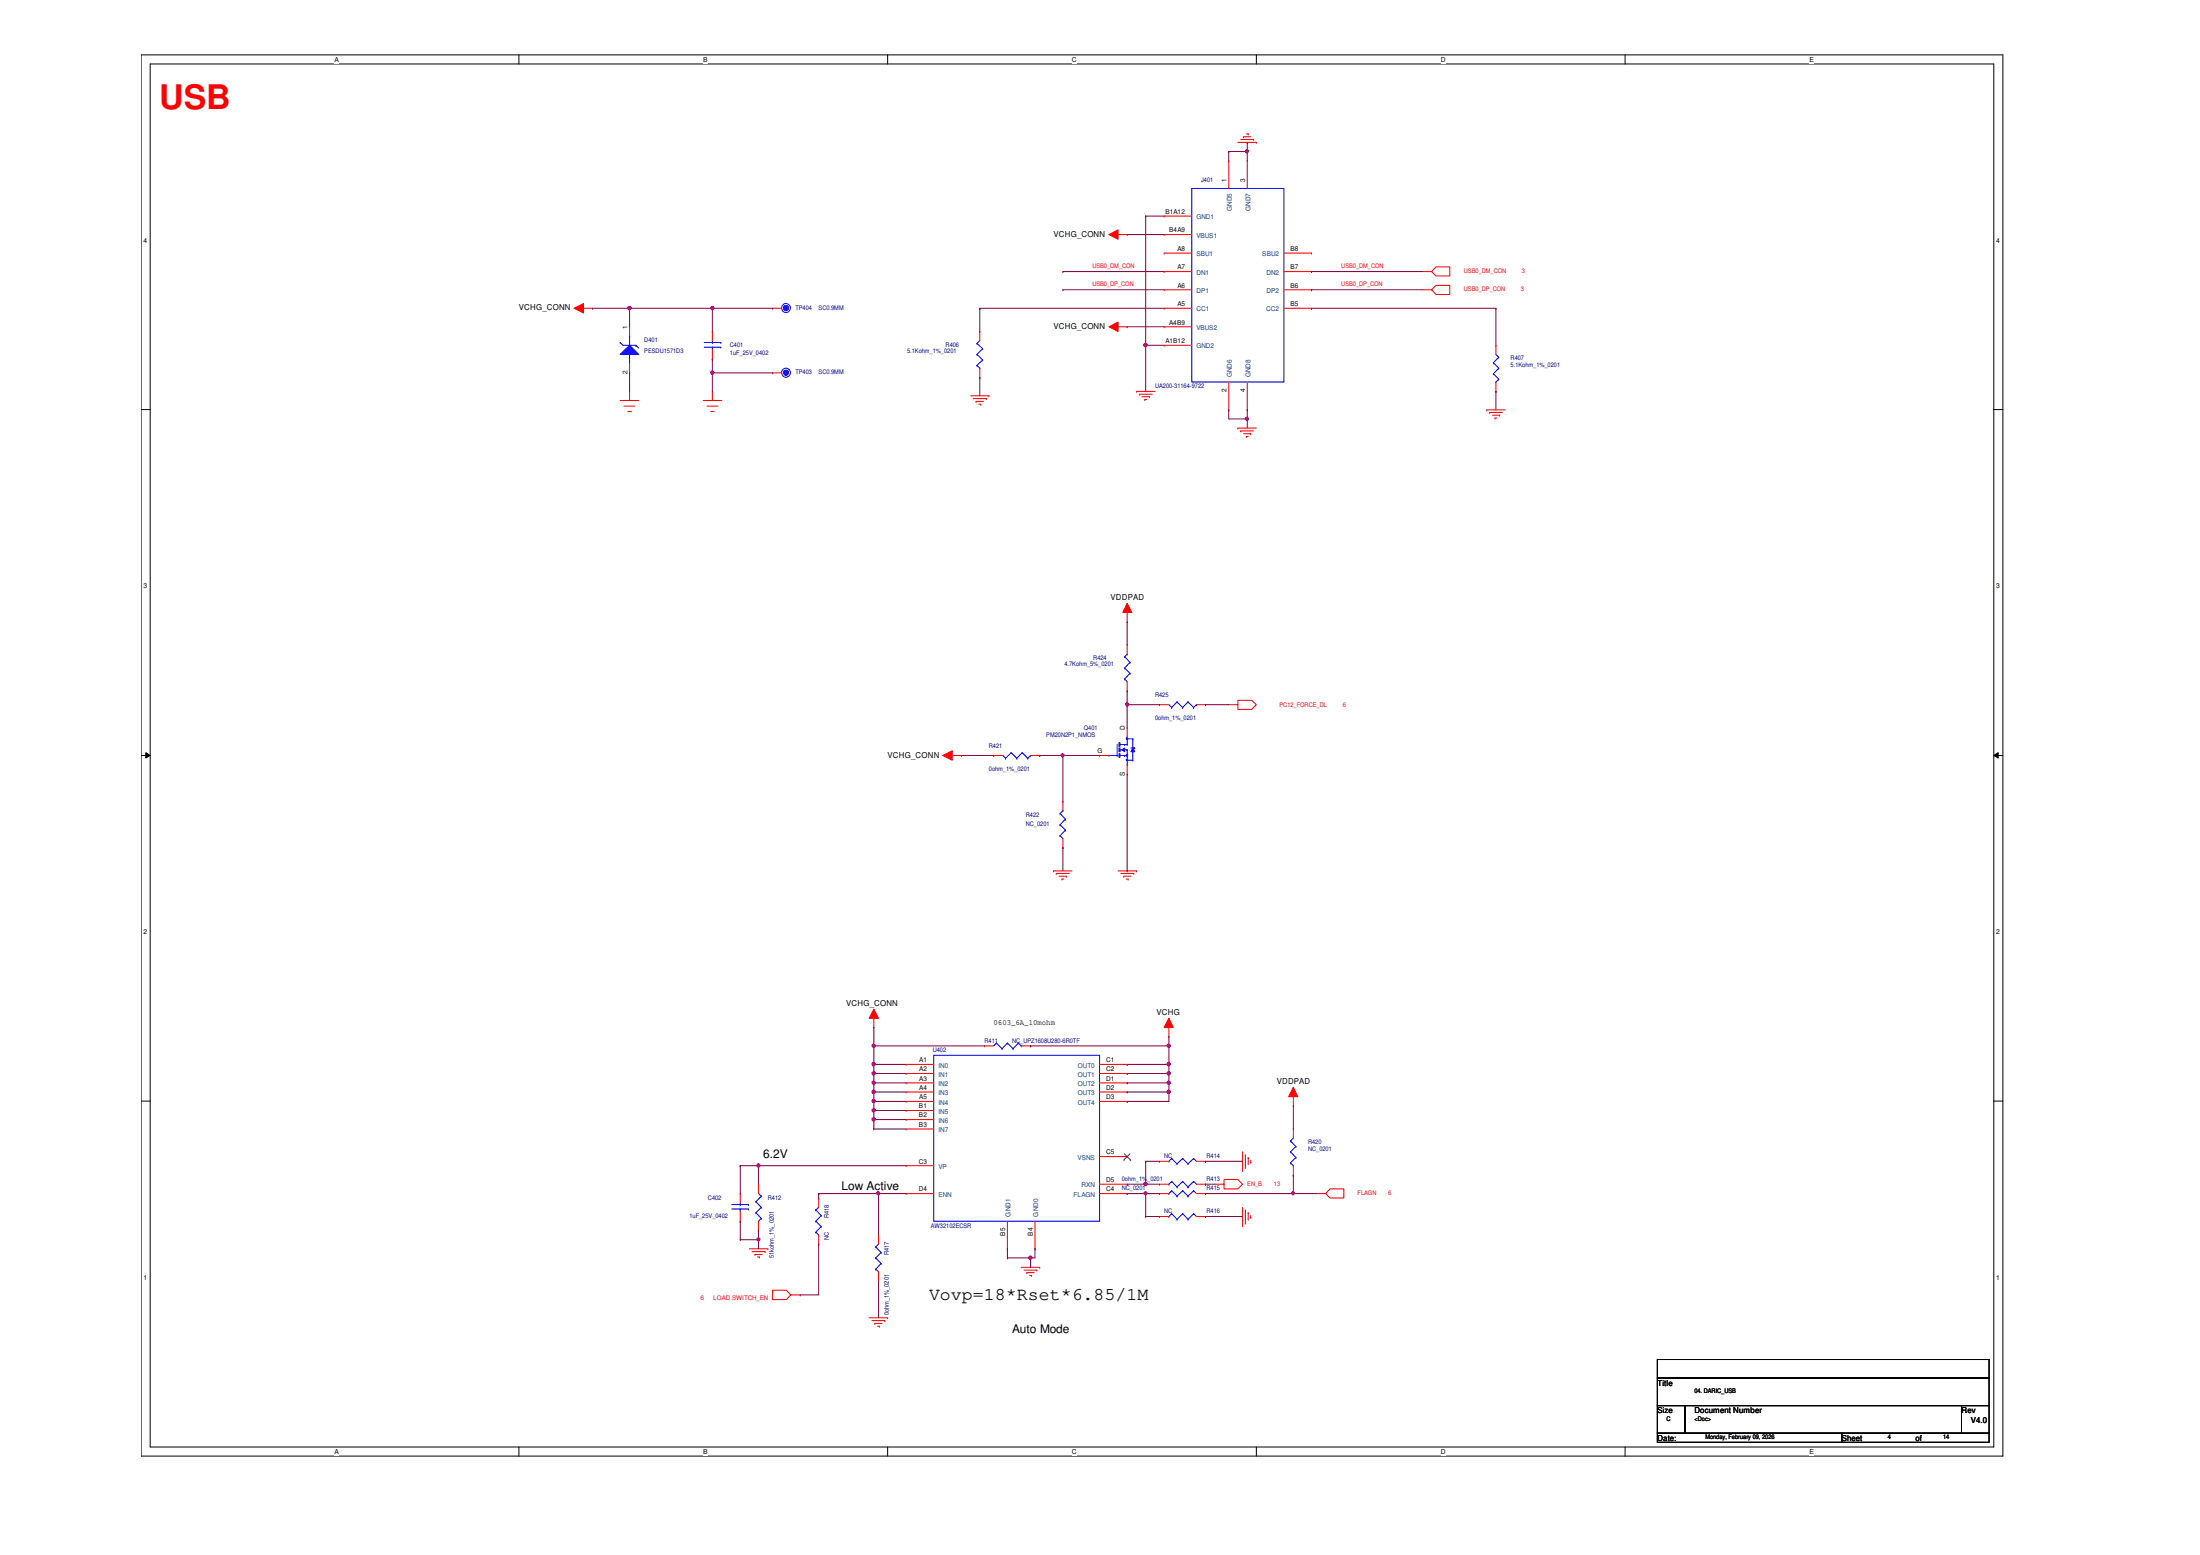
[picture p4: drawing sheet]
<svg xmlns="http://www.w3.org/2000/svg" width="297mm" height="210mm" viewBox="0 0 297 210" stroke-linecap="round" stroke-linejoin="round" font-family="sans-serif">
<path d="M19.1 7.4h251.3v189.2h-251.3zM20.3 8.6h248.9v186.7h-248.9z" fill="none" stroke="#000" stroke-width=".14"/>
<g fill="#fff">
<path d="M45.2 7.5h.5v1.1h-.5z"/>
<path d="M45.2 195.5h.5v1h-.5z"/>
</g>
<path d="M70.1 7.4v1.2M70.1 195.3v1.3" fill="none" stroke="#000" stroke-width=".14"/>
<g fill="#fff">
<path d="M95 7.5h.5v1.1h-.5z"/>
<path d="M95 195.5h.5v1h-.5z"/>
</g>
<path d="M119.8 7.4v1.2M119.8 195.3v1.3" fill="none" stroke="#000" stroke-width=".14"/>
<g fill="#fff">
<path d="M144.7 7.5h.7v1.1h-.7z"/>
<path d="M144.7 195.5h.7v1h-.7z"/>
</g>
<path d="M169.6 7.4v1.2M169.6 195.3v1.3" fill="none" stroke="#000" stroke-width=".14"/>
<g fill="#fff">
<path d="M194.5 7.5h.7v1.1h-.7z"/>
<path d="M194.5 195.5h.7v1h-.7z"/>
</g>
<path d="M219.4 7.4v1.2M219.4 195.3v1.3" fill="none" stroke="#000" stroke-width=".14"/>
<g fill="#fff">
<path d="M244.3 7.5h.6v1.1h-.6z"/>
<path d="M244.3 195.5h.6v1h-.6z"/>
<path d="M19.4 32h.5v1h-.5z"/>
<path d="M269.5 32h.5v1h-.5z"/>
<path d="M19.4 78.6h.5v1h-.5z"/>
<path d="M269.5 78.6h.5v1h-.5z"/>
</g>
<path d="M19.1 55.3h1.2M269.2 55.3h1.2" fill="none" stroke="#000" stroke-width=".14"/>
<g fill="#fff">
<path d="M19.4 125.3h.5v1h-.5z"/>
<path d="M269.5 125.3h.5v1h-.5z"/>
</g>
<path d="M19.1 102h1.2M19.7 101.6l.6 .4-.6 .3zM269.2 102l.6-.4v.7zM269.2 102h1.2" fill="none" stroke="#000" stroke-width=".14"/>
<path d="M19.7 101.6l.6 .4-.6 .3zM269.2 102l.6-.4v.7z" fill="#000"/>
<g fill="#fff">
<path d="M19.4 172h.5v1h-.5z"/>
<path d="M269.5 172h.5v1h-.5z"/>
</g>
<path d="M19.1 148.6h1.2M269.2 148.6h1.2" fill="none" stroke="#000" stroke-width=".14"/>
<path d="M77.5 41.6l1.3-.6v1.2z" fill="#f00"/>
<g fill="none" stroke="#f00" stroke-width=".14">
<path d="M167.1 19.2h2.5M167.5 18.8h1.7M167.9 18.5h.1M167.9 18.5h1M168.3 18.1h.2M168.5 18.1h.1M169.2 18.8h.1M169.6 19.2h.1M77.5 41.6l1.3-.6v1.2zM77.5 41.6h2.5M83.7 54.1h2.5M84.2 54.8h1.5"/>
<path d="M84.8 55.5h.5M85 52.8v1.3M95 54.1h2.5M95.5 54.8h1.4M96 55.5h.4M96.2 52.8v1.3M153.5 52.8h.1M153.5 52.8h2.5M153.8 53.2h.1M153.8 53.2h1.8M154.2 53.6h1M154.6 53.9h.1"/>
<path d="M154.6 53.9h.2M155.2 53.6h.1M167.1 57.8h.1M167.1 57.8h2.5M167.5 58.2h.1M167.5 58.2h1.7M167.9 58.5h1M168.3 58.9h.1M168.3 58.9h.2M168.9 58.5h.1"/>
</g>
<path d="M149.7 44.1l1.3-.6v1.2z" fill="#f00"/>
<path d="M149.7 44.1l1.3-.6v1.2zM149.7 44.1h2.5" fill="none" stroke="#f00" stroke-width=".14"/>
<path d="M149.7 31.7l1.3-.7v1.3z" fill="#f00"/>
<g fill="none" stroke="#f00" stroke-width=".14">
<path d="M149.7 31.7l1.3-.7v1.3zM149.7 31.7h2.5M131.1 53.4h2.4M131.4 53.8h1.8M131.8 54.2h.1M131.8 54.2h1M132.2 54.6h.2M132.4 54.6h.1M133.2 53.8h.1M133.5 53.4h.1M200.7 55.3h.1M200.7 55.3h2.5"/>
<path d="M201.1 55.7h.1M201.1 55.7h1.8M201.5 56h1M201.8 56.4h.1M201.8 56.4h.3M202.5 56h.1"/>
</g>
<path d="M157.8 137.5l.6 1.2h-1.2z" fill="#f00"/>
<g fill="none" stroke="#f00" stroke-width=".14">
<path d="M157.8 137.5l.6 1.2h-1.2zM157.8 137.5v2.5M167.8 158h.1M167.8 155.5v2.5M168.1 157.6h.1M168.1 155.9v1.7M168.5 156.3h.1M168.5 156.3v.9M168.9 156.9h.1M168.9 156.6v.3M101.2 168.6h2.5M101.6 169h1.7"/>
<path d="M101.9 169.3h.1M101.9 169.3h1M102.3 169.7h.2M102.5 169.7h.1M103.3 169h.1M103.7 168.6h.1M117.3 177.9h2.5M117.7 178.3h1.8M118.1 178.6h.1M118.1 178.6h1M118.5 179h.2M118.7 179h.1"/>
<path d="M119.5 178.3h.1M119.8 177.9h.1M137.9 171.1h2.5M138.3 171.4h1.7M138.6 171.8h.1M138.6 171.8h1M139 172.2h.3M139.3 172.2h.1M140 171.4h.1M140.4 171.1h.1M167.8 165.4h.1M167.8 163v2.4"/>
<path d="M168.1 165.1h.1M168.1 163.3v1.8M168.5 163.7h.1M168.5 163.7v1M168.9 164.3h.1M168.9 164.1v.2"/>
</g>
<path d="M118 136.2l.6 1.3h-1.3z" fill="#f00"/>
<path d="M118 136.2l.6 1.3h-1.3zM118 136.2v2.5" fill="none" stroke="#f00" stroke-width=".14"/>
<path d="M174.6 146.8l.6 1.2h-1.2z" fill="#f00"/>
<path d="M174.6 146.8l.6 1.2h-1.2zM174.6 146.8v2.5" fill="none" stroke="#f00" stroke-width=".14"/>
<path d="M127.3 102l1.3-.7v1.3z" fill="#f00"/>
<g fill="none" stroke="#f00" stroke-width=".14">
<path d="M127.3 102l1.3-.7v1.3zM127.3 102h2.5M142.2 117.6h.1M142.2 117.6h2.5M142.6 117.9h.1M142.6 117.9h1.8M143 118.3h1M143.4 118.7h.1M143.4 118.7h.2M144 118.3h.1M151 117.6h2.5M151.3 117.9h1.8"/>
<path d="M151.7 118.3h.1M151.7 118.3h1M152.1 118.7h.2M152.3 118.7h.1M153.1 117.9h.1M153.5 117.6h.1"/>
</g>
<path d="M152.2 81.4l.6 1.3h-1.2z" fill="#f00"/>
<path d="M192 36.7h1.3l.6 .6h1.8v-1.3h-1.8l-.6 .7M192 39.1h1.3l.6 .7h1.8v-1.3h-1.8l-.6 .6M152.2 81.4l.6 1.3h-1.2zM152.2 81.4v2.5M165.9 95.1h1.2v-.6h1.9l.6 .6-.6 .7h-1.9v-.7M164 159.9h1.3v-.7h1.8l.7 .7-.7 .6h-1.8v-.6M99.9 161.1h.1M99.9 164.8h.1M99.9 161.1v1.2M99.9 163.6v1.2M106.8 174.8l-.6-.6h-1.9v1.2h1.9l.6-.6h1.2M177.7 161.1h1.3l.6 .6h1.8v-1.2h-1.8l-.6 .6" fill="none" stroke="#f00" stroke-width=".14"/>
<path d="M223.8 183.5h44.8v2.5h-44.8zM223.8 186h44.8v3.7h-44.8zM223.8 189.7h3.7v3.8h-3.7zM223.8 193.5h24.9v1.2h-24.9zM227.5 189.7h37.3v3.8h-37.3zM248.7 193.5h19.9v1.2h-19.9zM264.8 189.7h3.8v3.8h-3.8z" fill="none" stroke="#000" stroke-width=".14"/>
<path d="M98.8 163.2h2.2M98.8 162.6h2.2M99.9 162.6h.1M99.9 163.2h.1M99.9 162.3v.3M99.9 163.2v.4M101 163.2h.1M101 162.6h.1" fill="none" stroke="#00f" stroke-width=".14"/>
<circle cx="106.1" cy="41.6" r=".35" fill="#00f"/>
<g fill="none" stroke="#00f" stroke-width=".14">
<path d="M160.9 25.4h12.5v26.2h-12.5zM95.1 46.9h2.2M95.1 46.2h2.2M96.2 46.2h.1M96.2 46.9h.1M96.2 46v.2M96.2 46.9v.3M97.3 46.9h.1M97.3 46.2h.1M131.9 46.4h.1M131.9 47.8h.1M131.9 49.3h.1"/>
<path d="M131.9 46.4l.8 .7M131.9 47.8l.8 .8M131.9 49.3l.4 .4M132.3 49.7h.1M132.3 46l-.4 .4M132.7 47.1h.1M132.7 48.6h.1M132.7 47.1l-.8 .7M132.7 48.6l-.8 .7M157.8 95.1l.4 .4M158.2 95.5h.1M158.9 94.7h.1"/>
<path d="M158.9 94.7l-.7 .8M158.9 94.7l.8 .8M159.7 95.5h.1M160.4 94.7h.1M160.4 94.7l-.7 .8M160.4 94.7l.8 .8M161.2 95.5h.1M161.5 95.1h.1M161.5 95.1l-.3 .4M135.4 102l.4 .4M135.8 102.4h.1M136.5 101.6h.1"/>
<path d="M136.5 101.6l-.7 .8M136.5 101.6l.8 .8M137.3 102.4h.1M138 101.6h.1M138 101.6l-.7 .8M138 101.6l.8 .8M138.8 102.4h.1M139.1 102h.1M139.1 102l-.3 .4M126.1 142.5h22.4v22.3h-22.4zM134.5 140.8h.1M134.5 140.8l-.3 .4"/>
<path d="M134.5 140.8l.8 .8M135.3 141.6h.1M136 140.8h.1M136 140.8l-.7 .8M136 140.8l.8 .8M136.8 141.6h.1M137.5 140.8h.1M137.5 140.8l-.7 .8M137.5 140.8l.4 .4M137.9 141.2h.1M157.8 156.8h.1M158.2 156.4h.1"/>
<path d="M158.2 156.4l.7 .7M158.2 156.4l-.4 .4M158.9 157.1h.1M159.7 156.4h.1M159.7 156.4l.7 .7M159.7 156.4l-.8 .7M160.4 157.1h.1M161.2 156.4h.1M161.2 156.4l.3 .4M161.2 156.4l-.8 .7M174.2 154h.1M174.2 155.5h.1"/>
<path d="M174.2 157h.1M174.2 154l.8 .8M174.2 155.5l.8 .8M174.2 157l.4 .4M174.6 157.4h.1M174.6 153.6l-.4 .4M175 154.8h.1M175 156.3h.1M175 154.8l-.8 .7M175 156.3l-.8 .7M102.1 162.2h.1M102.1 163.7h.1"/>
<path d="M102.1 162.2l.7 .8M102.1 163.7l.7 .8M102.4 164.8h.1M102.4 161.1l.4 .4M102.8 161.5h.1M102.8 163h.1M102.8 164.5h.1M102.8 161.5l-.7 .7M102.8 163l-.7 .7M102.8 164.5l-.4 .3M110.2 163.3h.1M110.2 164.8h.1"/>
<path d="M110.2 166.3h.1M110.2 163.3l.7 .8M110.2 164.8l.7 .8M110.2 166.3l.3 .4M110.5 166.7h.1M110.5 163l-.3 .3M110.9 164.1h.1M110.9 165.6h.1M110.9 164.1l-.7 .7M110.9 165.6l-.7 .7M157.8 164.2h.1M158.2 163.8h.1"/>
<path d="M158.2 163.8l.7 .8M158.2 163.8l-.4 .4M158.9 164.6h.1M159.7 163.8h.1M159.7 163.8l.7 .8M159.7 163.8l-.8 .8M160.4 164.6h.1M161.2 163.8h.1M161.2 163.8l.3 .4M161.2 163.8l-.8 .8"/>
<circle cx="106.1" cy="41.6" r=".35"/>
<circle cx="106.1" cy="41.6" r=".6"/>
</g>
<g fill="none" stroke="#f00" stroke-width=".14">
<path d="M157.2 29.2h.1M157.2 31.7h.1M157.2 34.2h.1M157.2 36.7h.1M157.2 39.1h.1M157.2 29.2h3.7M157.2 31.7h3.7M157.2 34.2h3.7M157.2 36.7h3.7M157.2 39.1h3.7M165.9 21.7h.1M165.9 21.7v3.7"/>
<path d="M168.4 21.7h.1M168.4 21.7v3.7M173.4 34.2h3.7M173.4 36.7h3.7M173.4 39.1h3.7M177.1 34.2h.1M177.1 36.7h.1M177.1 39.1h.1M96.2 44.7h.1M96.2 48.5h.1M96.2 44.7v1.3M96.2 47.2v1.3"/>
<path d="M104.3 41.6h.1M104.3 41.6h1.2M132.3 44.7h.1M132.3 51h.1M132.3 44.7v1.3M132.3 49.7v1.3M157.2 41.6h.1M157.2 44.1h.1M157.2 46.6h.1M157.2 41.6h3.7M157.2 44.1h3.7M157.2 46.6h3.7"/>
<path d="M165.9 55.3h.1M165.9 51.6v3.7M168.4 55.3h.1M168.4 51.6v3.7M173.4 41.6h3.7M177.1 41.6h.1M156.5 95.1h.1M156.5 95.1h1.3M161.5 95.1h1.3M162.8 95.1h.1M134.2 102h.1M134.2 102h1.2"/>
<path d="M139.1 102h1.3M140.4 102h.1M102.4 159.9h.1M102.4 159.9v1.2M122.3 143.7h.1M122.3 144.9h.1M122.3 146.2h.1M122.3 147.4h.1M122.3 148.7h.1M122.3 149.9h.1M122.3 151.1h.1M122.3 152.4h.1"/>
<path d="M122.3 157.4h.1M122.3 143.7h3.8M122.3 144.9h3.8M122.3 146.2h3.8M122.3 147.4h3.8M122.3 148.7h3.8M122.3 149.9h3.8M122.3 151.1h3.8M122.3 152.4h3.8M122.3 157.4h3.8M132.9 141.2h.1M132.9 141.2h1.3"/>
<path d="M137.9 141.2h1.2M139.1 141.2h.1M148.5 143.7h3.7M148.5 144.9h3.7M148.5 146.2h3.7M148.5 147.4h3.7M148.5 148.7h3.7M148.5 156.1h3.7M148.5 159.9h3.7M152.2 143.7h.1M152.2 144.9h.1M152.2 156.1h.1"/>
<path d="M152.2 146.2h.1M152.2 147.4h.1M152.2 148.7h.1M152.2 159.9h.1M156.5 156.8h.1M156.5 156.8h1.3M161.5 156.8h1.3M162.8 156.8h.1M174.6 152.4h.1M174.6 158.6h.1M174.6 152.4v1.2M174.6 157.4v1.2"/>
<path d="M102.4 166.1h.1M102.4 164.8v1.3M110.5 161.7h.1M110.5 167.9h.1M110.5 161.7v1.3M110.5 166.7v1.2M122.3 161.1h.1M122.3 161.1h3.8M136 168.6h.1M136 164.8v3.8M139.7 168.6h.1M139.7 164.8v3.8"/>
<path d="M148.5 161.1h3.7M152.2 161.1h.1M156.5 164.2h.1M156.5 164.2h1.3M161.5 164.2h1.3M162.8 164.2h.1"/>
</g>
<path d="M151.8 156.5h.1M151.8 155.7l.8 .8M152.6 155.7l-.8 .8M152.6 156.5h.1" fill="none" stroke="#804000" stroke-width=".14"/>
<path d="M83.7 47.8l1.3-1.2 1.2 1.2z" fill="#00f"/>
<g fill="none" stroke="#00f" stroke-width=".14">
<path d="M83.7 47.8l1.3-1.2 1.2 1.2zM83.7 46.2h.1M83.7 46.2l.4 .4h1.8M85 47.8h.1M85 45.3h.1M85 45.3v1.3M85 47.8v1.3M85.9 46.6h.1M85.9 46.6l.3 .4M201.6 49h.1M201.6 50.5h.1M201.6 49l.8 .7"/>
<path d="M201.6 50.5l.8 .7M202 51.6h.1M202 47.8l.4 .4M202.4 48.2h.1M202.4 49.7h.1M202.4 51.2h.1M202.4 48.2l-.8 .8M202.4 49.7l-.8 .8M202.4 51.2l-.4 .4M157.8 159.9h.1M158.2 159.5h.1M158.2 159.5l.7 .7"/>
<path d="M158.2 159.5l-.4 .4M159.7 159.5h.1M159.7 159.5l.7 .7M159.7 159.5l-.8 .7M161.2 159.5h.1M161.2 159.5l.3 .4M161.2 159.5l-.8 .7M158.9 160.2h.1M160.4 160.2h.1"/>
</g>
<path d="M85 50.3h.1M85 44.1h.1M85 44.1v1.2M85 49.1v1.2M202 46.6h.1M202 52.8h.1M202 46.6v1.2M202 51.6v1.2M156.5 159.9h.1M156.5 159.9h1.3M161.5 159.9h1.3M162.8 159.9h.1" fill="none" stroke="#f00" stroke-width=".14"/>
<path d="M151.1 101.7h.1v.5h-.1z" fill-rule="evenodd" fill="#00f"/>
<path d="M151.1 101.7h.1v.5h-.1z" fill="none" stroke="#00f" stroke-width=".14"/>
<path d="M151.1 101h.1v.5h-.1z" fill-rule="evenodd" fill="#00f"/>
<path d="M151.1 101h.1v.5h-.1z" fill="none" stroke="#00f" stroke-width=".14"/>
<path d="M151.1 100.2h.1v.6h-.1z" fill-rule="evenodd" fill="#00f"/>
<g fill="none" stroke="#00f" stroke-width=".14">
<path d="M152.2 99.5h.1M152.2 99.5v1M149.7 102h.1M149.7 102h1.1M150.8 102h.1M150.8 100.5v1.5M151.1 100.2h.1v.6h-.1zM151.2 101.2h.1M151.2 102h1M151.2 101.2h1M151.2 100.5h1M151.8 102h.1"/>
<path d="M151.8 100.5h.1M152.2 101.2h.1M152.2 100.5h.1M152.2 102h.1M152.2 103.2h.1M152.2 101.2v2"/>
</g>
<path d="M152.1 101.9h.1v.1h-.1z" fill-rule="evenodd" fill="#00f"/>
<path d="M152.1 101.9h.1v.1h-.1z" fill="none" stroke="#00f" stroke-width=".14"/>
<path d="M152.1 102.5h.1v.2h-.1z" fill-rule="evenodd" fill="#00f"/>
<path d="M152.1 102.5h.1v.2h-.1z" fill="none" stroke="#00f" stroke-width=".14"/>
<path d="M152.1 99.6h.1v.2h-.1z" fill-rule="evenodd" fill="#00f"/>
<path d="M152.1 99.6h.1v.2h-.1zM152.2 99.7h.8M153 99.7h.1M152.2 102.6h.8M152.7 101h.5M153 102.6h.1M153.2 101h.1" fill="none" stroke="#00f" stroke-width=".14"/>
<path d="M153 101l.2 .5h-.5z" fill-rule="evenodd" fill="#00f"/>
<path d="M153 99.7v1.3M153 101l.2 .5h-.5zM153 101.5h.1M153 101h.1M153 101.5v1.1" fill="none" stroke="#00f" stroke-width=".14"/>
<path d="M151.5 101.2l.3-.2v.5z" fill-rule="evenodd" fill="#00f"/>
<g fill="none" stroke="#00f" stroke-width=".14">
<path d="M151.8 91.7h.1M151.8 90.2h.1M151.8 88.6h.1M151.8 91.7l.4 .3M151.8 90.2l.8 .7M151.8 88.6l.8 .8M152.2 88.3h.1M152.2 88.3l-.4 .3M152.6 90.9h.1M152.6 89.4h.1M152.6 90.9l-.8 .8M152.6 89.4l-.8 .8"/>
<path d="M151.5 101.2l.3-.2v.5zM157.8 161.1h.1M158.2 160.7h.1M158.2 160.7l.7 .8M158.2 160.7l-.4 .4M158.9 161.5h.1M159.7 160.7h.1M159.7 160.7l.7 .8M159.7 160.7l-.8 .8M160.4 161.5h.1M161.2 160.7h.1M161.2 160.7l.3 .4"/>
<path d="M161.2 160.7l-.8 .8"/>
</g>
<g fill="none" stroke="#f00" stroke-width=".14">
<path d="M152.2 98.3h.1M152.2 93.3h.1M152.2 87h.1M152.2 87v1.3M152.2 92v1.3M152.2 98.3v1.2M148.5 102h.1M148.5 102h1.2M152.2 104.5h.1M152.2 103.2v1.3M156.5 161.1h.1M156.5 161.1h1.3"/>
<path d="M161.5 161.1h1.3M162.8 161.1h.1"/>
</g>
<circle cx="106.1" cy="50.3" r=".35" fill="#00f"/>
<g fill="none" stroke="#00f" stroke-width=".14">
<path d="M143.1 112.8h.1M143.1 111.3h.1M143.1 109.8h.1M143.1 112.8l.4 .4M143.1 111.3l.7 .8M143.1 109.8l.7 .8M143.5 109.4h.1M143.5 109.4l-.4 .4M143.8 112.1h.1M143.8 110.6h.1M143.8 112.1l-.7 .7M143.8 110.6l-.7 .7"/>
<path d="M118.2 168.3h.1M118.2 169.8h.1M118.2 171.3h.1M118.2 168.3l.8 .8M118.2 169.8l.8 .8M118.2 171.3l.4 .4M118.6 171.7h.1M118.6 167.9l-.4 .4M119 169.1h.1M119 170.6h.1M119 169.1l-.8 .7M119 170.6l-.8 .7"/>
<circle cx="106.1" cy="50.3" r=".35"/>
<circle cx="106.1" cy="50.3" r=".6"/>
</g>
<path d="M104.3 50.3h.1M104.3 50.3h1.2M143.5 114.4h.1M143.5 108.2h.1M143.5 108.2v1.2M143.5 113.2v1.2M118.6 166.7h.1M118.6 172.9h.1M118.6 166.7v1.2M118.6 171.7v1.2" fill="none" stroke="#f00" stroke-width=".14"/>
<path d="M80 41.6h.1M80 41.6h5" fill="none" stroke="#800040" stroke-width=".14"/>
<path d="M84.8 41.4h.3l.1 .2-.1 .1-.1 .1-.2-.1z" fill-rule="evenodd" fill="#f0f"/>
<path d="M84.8 41.4h.3l.1 .2-.1 .1-.1 .1-.2-.1z" fill="none" stroke="#f0f" stroke-width=".14"/>
<path d="M168.4 19.2h.1M168.4 19.2v1.2M85 50.3h.1M85 41.6h.1M85 41.6v2.5M85 50.3v2.5M85 41.6h11.2M96.2 48.5h.1M96.2 48.5v1.8" fill="none" stroke="#800040" stroke-width=".14"/>
<path d="M168.2 20.3h.3l.1 .1-.1 .2-.1 .1-.2-.1z" fill-rule="evenodd" fill="#f0f"/>
<path d="M168.2 20.3h.3l.1 .1-.1 .2-.1 .1-.2-.1z" fill="none" stroke="#f0f" stroke-width=".14"/>
<path d="M154.7 29.2h.1M154.7 29.2h2.5M154.7 29.2v17.4" fill="none" stroke="#800040" stroke-width=".14"/>
<path d="M154.5 46.4h.3l.1 .2-.1 .1-.2 .1-.1-.1z" fill-rule="evenodd" fill="#f0f"/>
<path d="M154.5 46.4h.3l.1 .2-.1 .1-.2 .1-.1-.1z" fill="none" stroke="#f0f" stroke-width=".14"/>
<g fill="none" stroke="#800040" stroke-width=".14">
<path d="M143.5 39.1h.1M143.5 36.7h.1M143.5 39.1h13.7M143.5 36.7h13.7M152.2 31.7h.1M152.2 31.7h5M168.4 20.4h.1M168.4 20.4v1.3M177.1 36.7h.1M177.1 39.1h.1M177.1 39.1h14.9M177.1 36.7h14.9"/>
<path d="M132.3 41.6h.1M132.3 51h.1M132.3 41.6h24.9M132.3 41.6v3.1M132.3 51v2.4M152.2 44.1h.1M152.2 44.1h5M154.7 46.6h.1M154.7 46.6h2.5M154.7 46.6v6.2M168.4 55.3h.1M168.4 55.3v1.3"/>
<path d="M177.1 41.6h.1M177.1 41.6h24.9M202 41.6h.1M202 52.8h.1M202 41.6v5M202 52.8v2.5"/>
</g>
<path d="M168.2 56.4h.3l.1 .1-.1 .2-.1 .1-.2-.1z" fill-rule="evenodd" fill="#f0f"/>
<path d="M168.2 56.4h.3l.1 .1-.1 .2-.1 .1-.2-.1z" fill="none" stroke="#f0f" stroke-width=".14"/>
<path d="M168.4 56.6h.1M168.4 56.6v1.2M118 138.7h.1M118 138.7v2.5M157.8 140h.1M157.8 140v1.2M118 141.2h.1M118 141.2h14.9" fill="none" stroke="#800040" stroke-width=".14"/>
<path d="M117.8 141h.3l.1 .1-.1 .2-.2 .1-.1-.1z" fill-rule="evenodd" fill="#f0f"/>
<path d="M117.8 141h.3l.1 .1-.1 .2-.2 .1-.1-.1z" fill="none" stroke="#f0f" stroke-width=".14"/>
<path d="M118 141.2h.1M118 141.2v2.5M139.1 141.2h.1M139.1 141.2h18.7" fill="none" stroke="#800040" stroke-width=".14"/>
<path d="M157.6 141h.4v.1v.2l-.2 .1-.2-.1z" fill-rule="evenodd" fill="#f0f"/>
<path d="M157.6 141h.4v.1v.2l-.2 .1-.2-.1z" fill="none" stroke="#f0f" stroke-width=".14"/>
<path d="M118 143.7h.1M118 143.7h4.3M157.8 141.2h.1M157.8 141.2v2.5" fill="none" stroke="#800040" stroke-width=".14"/>
<path d="M117.8 143.5h.3l.1 .1-.1 .2-.2 .1-.1-.1z" fill-rule="evenodd" fill="#f0f"/>
<path d="M117.8 143.5h.3l.1 .1-.1 .2-.2 .1-.1-.1z" fill="none" stroke="#f0f" stroke-width=".14"/>
<path d="M118 143.7h.1M118 143.7v1.2M152.2 143.7h.1M152.2 143.7h5.6" fill="none" stroke="#800040" stroke-width=".14"/>
<path d="M157.6 143.5h.4v.1v.2l-.2 .1-.2-.1z" fill-rule="evenodd" fill="#f0f"/>
<path d="M157.6 143.5h.4v.1v.2l-.2 .1-.2-.1z" fill="none" stroke="#f0f" stroke-width=".14"/>
<path d="M157.8 143.7h.1M157.8 143.7v1.2" fill="none" stroke="#800040" stroke-width=".14"/>
<path d="M157.6 144.7h.4v.2v.1l-.2 .1-.2-.1z" fill-rule="evenodd" fill="#f0f"/>
<path d="M157.6 144.7h.4v.2v.1l-.2 .1-.2-.1z" fill="none" stroke="#f0f" stroke-width=".14"/>
<path d="M118 144.9h.1M118 144.9v1.3M118 144.9h4.3" fill="none" stroke="#800040" stroke-width=".14"/>
<path d="M117.8 144.7h.3l.1 .2-.1 .1-.2 .1-.1-.1z" fill-rule="evenodd" fill="#f0f"/>
<path d="M117.8 144.7h.3l.1 .2-.1 .1-.2 .1-.1-.1z" fill="none" stroke="#f0f" stroke-width=".14"/>
<path d="M118 146.2h.1M118 146.2v1.2M152.2 144.9h.1M152.2 144.9h5.6M157.8 144.9h.1M157.8 144.9v1.3" fill="none" stroke="#800040" stroke-width=".14"/>
<path d="M117.8 146h.3l.1 .1-.1 .2-.2 .1-.1-.1z" fill-rule="evenodd" fill="#f0f"/>
<path d="M117.8 146h.3l.1 .1-.1 .2-.2 .1-.1-.1z" fill="none" stroke="#f0f" stroke-width=".14"/>
<path d="M118 146.2h.1M118 146.2h4.3M152.2 146.2h.1M152.2 146.2h5.6" fill="none" stroke="#800040" stroke-width=".14"/>
<path d="M157.6 146h.4v.1v.2l-.2 .1-.2-.1z" fill-rule="evenodd" fill="#f0f"/>
<path d="M157.6 146h.4v.1v.2l-.2 .1-.2-.1z" fill="none" stroke="#f0f" stroke-width=".14"/>
<path d="M118 147.4h.1M118 147.4h4.3M118 147.4v1.3M157.8 146.2h.1M157.8 146.2v1.2" fill="none" stroke="#800040" stroke-width=".14"/>
<path d="M117.8 147.2h.3l.1 .2-.1 .1-.2 .1-.1-.1z" fill-rule="evenodd" fill="#f0f"/>
<path d="M117.8 147.2h.3l.1 .2-.1 .1-.2 .1-.1-.1z" fill="none" stroke="#f0f" stroke-width=".14"/>
<path d="M152.2 147.4h.1M152.2 147.4h5.6M157.8 147.4h.1M157.8 147.4v1.3" fill="none" stroke="#800040" stroke-width=".14"/>
<path d="M157.6 147.2h.4v.2v.1l-.2 .1-.2-.1z" fill-rule="evenodd" fill="#f0f"/>
<path d="M157.6 147.2h.4v.2v.1l-.2 .1-.2-.1z" fill="none" stroke="#f0f" stroke-width=".14"/>
<path d="M118 148.7h.1M118 148.7v1.2M118 148.7h4.3" fill="none" stroke="#800040" stroke-width=".14"/>
<path d="M117.8 148.5h.3l.1 .1-.1 .2h-.2h-.1z" fill-rule="evenodd" fill="#f0f"/>
<path d="M117.8 148.5h.3l.1 .1-.1 .2h-.2h-.1z" fill="none" stroke="#f0f" stroke-width=".14"/>
<path d="M118 149.9h.1M118 149.9v1.2M152.2 148.7h.1M152.2 148.7h5.6" fill="none" stroke="#800040" stroke-width=".14"/>
<path d="M117.8 150.9h.3l.1 .2-.1 .2h-.2h-.1z" fill-rule="evenodd" fill="#f0f"/>
<path d="M117.8 150.9h.3l.1 .2-.1 .2h-.2h-.1z" fill="none" stroke="#f0f" stroke-width=".14"/>
<path d="M117.8 149.7h.3l.1 .2-.1 .1-.2 .1-.1-.1z" fill-rule="evenodd" fill="#f0f"/>
<path d="M117.8 149.7h.3l.1 .2-.1 .1-.2 .1-.1-.1z" fill="none" stroke="#f0f" stroke-width=".14"/>
<path d="M99.9 157.4h.1M99.9 157.4v3.7M99.9 157.4h22.4M102.4 157.4h.1M118 149.9h.1M118 151.1h.1M118 152.4h.1M118 149.9h4.3M118 151.1v1.3M118 151.1h4.3M118 152.4h4.3" fill="none" stroke="#800040" stroke-width=".14"/>
<path d="M102.3 157.2h.2l.1 .1-.1 .2-.1 .1-.1-.1z" fill-rule="evenodd" fill="#f0f"/>
<path d="M102.3 157.2h.2l.1 .1-.1 .2-.1 .1-.1-.1z" fill="none" stroke="#f0f" stroke-width=".14"/>
<g fill="none" stroke="#800040" stroke-width=".14">
<path d="M102.4 157.4h.1M102.4 157.4v2.5M152.2 159.9h.1M152.2 159.9h2.5M99.9 164.8h.1M99.9 167.3h.1M99.9 164.8v2.5M99.9 167.3h2.5M102.4 166.1h.1M102.4 167.3h.1M102.4 166.1v2.5M118.6 161.1h.1"/>
<path d="M118.6 161.1h3.7M118.6 161.1v5.6M152.2 161.1h.1M152.2 161.1h2.5"/>
</g>
<path d="M102.3 167.1h.2l.1 .2-.1 .1-.1 .1-.1-.1z" fill-rule="evenodd" fill="#f0f"/>
<path d="M102.3 167.1h.2l.1 .2-.1 .1-.1 .1-.1-.1z" fill="none" stroke="#f0f" stroke-width=".14"/>
<path d="M136 168.6h.1M136 169.8h.1M136 168.6v1.2M139.1 169.8h.1M139.1 169.8v1.3M139.7 168.6h.1M139.7 168.6v1.2h-3.7" fill="none" stroke="#800040" stroke-width=".14"/>
<path d="M139 169.6h.3l.1 .2-.1 .1-.2 .1-.1-.1z" fill-rule="evenodd" fill="#f0f"/>
<path d="M139 169.6h.3l.1 .2-.1 .1-.2 .1-.1-.1z" fill="none" stroke="#f0f" stroke-width=".14"/>
<path d="M154.7 156.8h.1M154.7 156.8v3.1M162.8 159.9h.1M162.8 159.9h1.2" fill="none" stroke="#800040" stroke-width=".14"/>
<path d="M154.5 159.7h.3l.1 .1-.1 .2-.2 .1-.1-.1z" fill-rule="evenodd" fill="#f0f"/>
<path d="M154.5 159.7h.3l.1 .1-.1 .2-.2 .1-.1-.1z" fill="none" stroke="#f0f" stroke-width=".14"/>
<path d="M154.7 159.9h.1M154.7 156.8h.1M154.7 159.9h1.8M154.7 156.8h1.8M162.8 156.8h.1M162.8 156.8h5M154.7 161.1h.1M154.7 161.1v3.1M162.8 161.1h.1M162.8 161.1h11.8" fill="none" stroke="#800040" stroke-width=".14"/>
<path d="M154.5 160.9h.3l.1 .2-.1 .1-.2 .1-.1-.1z" fill-rule="evenodd" fill="#f0f"/>
<path d="M154.5 160.9h.3l.1 .2-.1 .1-.2 .1-.1-.1z" fill="none" stroke="#f0f" stroke-width=".14"/>
<path d="M110.5 161.1h.1M110.5 161.1h8.1M118.6 172.9h.1M118.6 172.9v5M154.7 164.2h.1M154.7 161.1h.1M154.7 164.2h1.8M154.7 161.1h1.8M162.8 164.2h.1M162.8 164.2h5" fill="none" stroke="#800040" stroke-width=".14"/>
<path d="M118.4 160.9h.3l.1 .2-.1 .1-.1 .1-.2-.1z" fill-rule="evenodd" fill="#f0f"/>
<path d="M118.4 160.9h.3l.1 .2-.1 .1-.1 .1-.2-.1z" fill="none" stroke="#f0f" stroke-width=".14"/>
<path d="M174.6 158.6h.1M174.6 158.6v2.5M108 174.8h.1M110.5 161.1h.1M110.5 167.9h.1M110.5 161.1v.6M110.5 167.9v6.9h-2.5M174.6 161.1h.1M174.6 161.1h3.1" fill="none" stroke="#800040" stroke-width=".14"/>
<path d="M174.4 160.9h.3l.1 .2-.1 .1-.1 .1-.2-.1z" fill-rule="evenodd" fill="#f0f"/>
<path d="M174.4 160.9h.3l.1 .2-.1 .1-.1 .1-.2-.1z" fill="none" stroke="#f0f" stroke-width=".14"/>
<path d="M96.2 41.6h.1M96.2 41.6h8.1M96.2 41.6v3.1M174.6 149.3h.1M174.6 149.3v3.1" fill="none" stroke="#800040" stroke-width=".14"/>
<path d="M96 41.4h.3l.1 .2-.1 .1-.1 .1-.2-.1z" fill-rule="evenodd" fill="#f0f"/>
<path d="M96 41.4h.3l.1 .2-.1 .1-.1 .1-.2-.1z" fill="none" stroke="#f0f" stroke-width=".14"/>
<path d="M96.2 50.3h.1M96.2 50.3h8.1" fill="none" stroke="#800040" stroke-width=".14"/>
<path d="M96 50.1h.3l.1 .2-.1 .2h-.1h-.2z" fill-rule="evenodd" fill="#f0f"/>
<path d="M96 50.1h.3l.1 .2-.1 .2h-.1h-.2z" fill="none" stroke="#f0f" stroke-width=".14"/>
<g fill="none" stroke="#800040" stroke-width=".14">
<path d="M165.9 20.4h.1M165.9 20.4v1.3M165.9 20.4h2.5M168.4 20.4h.1M96.2 50.3h.1M96.2 50.3v2.5M165.9 55.3h.1M165.9 55.3v1.3h2.5M168.4 56.6h.1M129.8 102h.1M129.8 102h4.4M140.4 102h.1"/>
<path d="M140.4 102h8.1M143.5 102h.1M143.5 102v6.2"/>
</g>
<path d="M143.3 101.8h.3l.1 .1-.1 .2-.1 .1-.2-.1z" fill-rule="evenodd" fill="#f0f"/>
<path d="M143.3 101.8h.3l.1 .1-.1 .2-.1 .1-.2-.1z" fill="none" stroke="#f0f" stroke-width=".14"/>
<path d="M152.2 93.3h.1M152.2 95.1h.1M152.2 93.3v1.8M152.2 95.1h4.3M143.5 114.4h.1M143.5 114.4v3.2M152.2 117.6h.1M152.2 104.5v13.1" fill="none" stroke="#800040" stroke-width=".14"/>
<path d="M152 94.9h.3l.1 .2-.1 .2h-.1h-.2z" fill-rule="evenodd" fill="#f0f"/>
<path d="M152 94.9h.3l.1 .2-.1 .2h-.1h-.2z" fill="none" stroke="#f0f" stroke-width=".14"/>
<path d="M152.2 95.1h.1M152.2 83.9h.1M152.2 83.9v3.1M152.2 95.1v3.2M162.8 95.1h.1M162.8 95.1h3.1" fill="none" stroke="#800040" stroke-width=".14"/>
<path d="M84.8 41.4h.3l.1 .2-.1 .1-.1 .1-.2-.1z" fill-rule="evenodd" fill="#f0f"/>
<path d="M84.8 41.4h.3l.1 .2-.1 .1-.1 .1-.2-.1z" fill="none" stroke="#f0f" stroke-width=".14"/>
<path d="M168.2 20.3h.3l.1 .1-.1 .2-.1 .1-.2-.1z" fill-rule="evenodd" fill="#f0f"/>
<path d="M168.2 20.3h.3l.1 .1-.1 .2-.1 .1-.2-.1z" fill="none" stroke="#f0f" stroke-width=".14"/>
<path d="M154.5 46.4h.3l.1 .2-.1 .1-.2 .1-.1-.1z" fill-rule="evenodd" fill="#f0f"/>
<path d="M154.5 46.4h.3l.1 .2-.1 .1-.2 .1-.1-.1z" fill="none" stroke="#f0f" stroke-width=".14"/>
<path d="M168.2 56.4h.3l.1 .1-.1 .2-.1 .1-.2-.1z" fill-rule="evenodd" fill="#f0f"/>
<path d="M168.2 56.4h.3l.1 .1-.1 .2-.1 .1-.2-.1z" fill="none" stroke="#f0f" stroke-width=".14"/>
<path d="M117.8 141h.3l.1 .1-.1 .2-.2 .1-.1-.1z" fill-rule="evenodd" fill="#f0f"/>
<path d="M117.8 141h.3l.1 .1-.1 .2-.2 .1-.1-.1z" fill="none" stroke="#f0f" stroke-width=".14"/>
<path d="M157.6 141h.4v.1v.2l-.2 .1-.2-.1z" fill-rule="evenodd" fill="#f0f"/>
<path d="M157.6 141h.4v.1v.2l-.2 .1-.2-.1z" fill="none" stroke="#f0f" stroke-width=".14"/>
<path d="M117.8 143.5h.3l.1 .1-.1 .2-.2 .1-.1-.1z" fill-rule="evenodd" fill="#f0f"/>
<path d="M117.8 143.5h.3l.1 .1-.1 .2-.2 .1-.1-.1z" fill="none" stroke="#f0f" stroke-width=".14"/>
<path d="M157.6 143.5h.4v.1v.2l-.2 .1-.2-.1z" fill-rule="evenodd" fill="#f0f"/>
<path d="M157.6 143.5h.4v.1v.2l-.2 .1-.2-.1z" fill="none" stroke="#f0f" stroke-width=".14"/>
<path d="M157.6 144.7h.4v.2v.1l-.2 .1-.2-.1z" fill-rule="evenodd" fill="#f0f"/>
<path d="M157.6 144.7h.4v.2v.1l-.2 .1-.2-.1z" fill="none" stroke="#f0f" stroke-width=".14"/>
<path d="M117.8 144.7h.3l.1 .2-.1 .1-.2 .1-.1-.1z" fill-rule="evenodd" fill="#f0f"/>
<path d="M117.8 144.7h.3l.1 .2-.1 .1-.2 .1-.1-.1z" fill="none" stroke="#f0f" stroke-width=".14"/>
<path d="M117.8 146h.3l.1 .1-.1 .2-.2 .1-.1-.1z" fill-rule="evenodd" fill="#f0f"/>
<path d="M117.8 146h.3l.1 .1-.1 .2-.2 .1-.1-.1z" fill="none" stroke="#f0f" stroke-width=".14"/>
<path d="M157.6 146h.4v.1v.2l-.2 .1-.2-.1z" fill-rule="evenodd" fill="#f0f"/>
<path d="M157.6 146h.4v.1v.2l-.2 .1-.2-.1z" fill="none" stroke="#f0f" stroke-width=".14"/>
<path d="M117.8 147.2h.3l.1 .2-.1 .1-.2 .1-.1-.1z" fill-rule="evenodd" fill="#f0f"/>
<path d="M117.8 147.2h.3l.1 .2-.1 .1-.2 .1-.1-.1z" fill="none" stroke="#f0f" stroke-width=".14"/>
<path d="M157.6 147.2h.4v.2v.1l-.2 .1-.2-.1z" fill-rule="evenodd" fill="#f0f"/>
<path d="M157.6 147.2h.4v.2v.1l-.2 .1-.2-.1z" fill="none" stroke="#f0f" stroke-width=".14"/>
<path d="M117.8 148.5h.3l.1 .1-.1 .2h-.2h-.1z" fill-rule="evenodd" fill="#f0f"/>
<path d="M117.8 148.5h.3l.1 .1-.1 .2h-.2h-.1z" fill="none" stroke="#f0f" stroke-width=".14"/>
<path d="M117.8 150.9h.3l.1 .2-.1 .2h-.2h-.1z" fill-rule="evenodd" fill="#f0f"/>
<path d="M117.8 150.9h.3l.1 .2-.1 .2h-.2h-.1z" fill="none" stroke="#f0f" stroke-width=".14"/>
<path d="M117.8 149.7h.3l.1 .2-.1 .1-.2 .1-.1-.1z" fill-rule="evenodd" fill="#f0f"/>
<path d="M117.8 149.7h.3l.1 .2-.1 .1-.2 .1-.1-.1z" fill="none" stroke="#f0f" stroke-width=".14"/>
<path d="M102.3 157.2h.2l.1 .1-.1 .2-.1 .1-.1-.1z" fill-rule="evenodd" fill="#f0f"/>
<path d="M102.3 157.2h.2l.1 .1-.1 .2-.1 .1-.1-.1z" fill="none" stroke="#f0f" stroke-width=".14"/>
<path d="M102.3 167.1h.2l.1 .2-.1 .1-.1 .1-.1-.1z" fill-rule="evenodd" fill="#f0f"/>
<path d="M102.3 167.1h.2l.1 .2-.1 .1-.1 .1-.1-.1z" fill="none" stroke="#f0f" stroke-width=".14"/>
<path d="M139 169.6h.3l.1 .2-.1 .1-.2 .1-.1-.1z" fill-rule="evenodd" fill="#f0f"/>
<path d="M139 169.6h.3l.1 .2-.1 .1-.2 .1-.1-.1z" fill="none" stroke="#f0f" stroke-width=".14"/>
<path d="M154.5 159.7h.3l.1 .1-.1 .2-.2 .1-.1-.1z" fill-rule="evenodd" fill="#f0f"/>
<path d="M154.5 159.7h.3l.1 .1-.1 .2-.2 .1-.1-.1z" fill="none" stroke="#f0f" stroke-width=".14"/>
<path d="M154.5 160.9h.3l.1 .2-.1 .1-.2 .1-.1-.1z" fill-rule="evenodd" fill="#f0f"/>
<path d="M154.5 160.9h.3l.1 .2-.1 .1-.2 .1-.1-.1z" fill="none" stroke="#f0f" stroke-width=".14"/>
<path d="M118.4 160.9h.3l.1 .2-.1 .1-.1 .1-.2-.1z" fill-rule="evenodd" fill="#f0f"/>
<path d="M118.4 160.9h.3l.1 .2-.1 .1-.1 .1-.2-.1z" fill="none" stroke="#f0f" stroke-width=".14"/>
<path d="M174.4 160.9h.3l.1 .2-.1 .1-.1 .1-.2-.1z" fill-rule="evenodd" fill="#f0f"/>
<path d="M174.4 160.9h.3l.1 .2-.1 .1-.1 .1-.2-.1z" fill="none" stroke="#f0f" stroke-width=".14"/>
<path d="M96 41.4h.3l.1 .2-.1 .1-.1 .1-.2-.1z" fill-rule="evenodd" fill="#f0f"/>
<path d="M96 41.4h.3l.1 .2-.1 .1-.1 .1-.2-.1z" fill="none" stroke="#f0f" stroke-width=".14"/>
<path d="M96 50.1h.3l.1 .2-.1 .2h-.1h-.2z" fill-rule="evenodd" fill="#f0f"/>
<path d="M96 50.1h.3l.1 .2-.1 .2h-.1h-.2z" fill="none" stroke="#f0f" stroke-width=".14"/>
<path d="M143.3 101.8h.3l.1 .1-.1 .2-.1 .1-.2-.1z" fill-rule="evenodd" fill="#f0f"/>
<path d="M143.3 101.8h.3l.1 .1-.1 .2-.1 .1-.2-.1z" fill="none" stroke="#f0f" stroke-width=".14"/>
<path d="M152 94.9h.3l.1 .2-.1 .2h-.1h-.2z" fill-rule="evenodd" fill="#f0f"/>
<path d="M152 94.9h.3l.1 .2-.1 .2h-.1h-.2z" fill="none" stroke="#f0f" stroke-width=".14"/>
<text font-size="4.6" fill="#f00" x="21.5" y="14.7">USB</text>
<text font-size="2.5" x="125.4" y="175.5">Vovp=18*Rset*6.85/1M</text>
<g font-size="1.6">
<text x="103" y="156.3">6.2V</text>
<text x="113.6" y="160.7">Low Active</text>
<text x="136.7" y="180">Auto Mode</text>
</g>
<g font-size="1.1">
<text x="142.2" y="32">VCHG_CONN</text>
<text x="70.1" y="41.9">VCHG_CONN</text>
<text x="142.2" y="44.4">VCHG_CONN</text>
<text x="149.9" y="81">VDDPAD</text>
<text x="119.8" y="102.3">VCHG_CONN</text>
<text x="114.3" y="135.8">VCHG_CONN</text>
<text x="156.2" y="137">VCHG</text>
<text x="134.2" y="138.4">0603_6A_10mohm</text>
<text x="172.4" y="146.3">VDDPAD</text>
<text x="223.8" y="187.1">Title</text>
<text x="223.8" y="190.8">Size</text>
<text x="228.8" y="190.8">Document Number</text>
<text x="264.8" y="190.8">Rev</text>
<text x="223.8" y="194.5">Date:</text>
<text x="248.7" y="194.5">Sheet</text>
<text x="258.6" y="194.5">of</text>
<text x="266.1" y="192">V4.0</text>
</g>
<g font-size=".9">
<text x="45.2" y="8.3">A</text>
<text x="95" y="8.3">B</text>
<text x="144.7" y="8.3">C</text>
<text x="194.5" y="8.3">D</text>
<text x="244.3" y="8.3">E</text>
<text x="157.4" y="28.9">B1A12</text>
<text x="165.6" y="24.6" transform="rotate(-90 165.6 24.6)">1</text>
<text x="168.1" y="24.6" transform="rotate(-90 168.1 24.6)">3</text>
<text x="19.4" y="32.8">4</text>
<text x="157.9" y="31.4">B4A9</text>
<text x="159" y="33.9">A8</text>
<text x="174.2" y="33.9">B8</text>
<text x="269.5" y="32.8">4</text>
<text x="159" y="36.4">A7</text>
<text x="159" y="38.8">A6</text>
<text x="159" y="41.3">A5</text>
<text x="174.2" y="36.4">B7</text>
<text x="174.2" y="38.8">B6</text>
<text x="174.2" y="41.3">B5</text>
<text x="84.7" y="44.4" transform="rotate(-90 84.7 44.4)">1</text>
<text x="157.4" y="46.3">A1B12</text>
<text x="157.9" y="43.8">A4B9</text>
<text x="84.7" y="50.5" transform="rotate(-90 84.7 50.5)">2</text>
<text x="165.6" y="52.9" transform="rotate(-90 165.6 52.9)">2</text>
<text x="168.1" y="52.9" transform="rotate(-90 168.1 52.9)">4</text>
<text x="19.4" y="79.4">3</text>
<text x="269.5" y="79.4">3</text>
<text x="148.2" y="101.7">G</text>
<text x="151.9" y="98.6" transform="rotate(-90 151.9 98.6)">D</text>
<text x="151.9" y="104.7" transform="rotate(-90 151.9 104.7)">S</text>
<text x="19.4" y="126.1">2</text>
<text x="269.5" y="126.1">2</text>
<text x="124.1" y="143.4">A1</text>
<text x="149.4" y="143.4">C1</text>
<text x="124.1" y="149.6">B1</text>
<text x="124.1" y="144.6">A2</text>
<text x="124.1" y="145.9">A3</text>
<text x="124.1" y="147.1">A4</text>
<text x="124.1" y="148.4">A5</text>
<text x="149.4" y="144.6">C2</text>
<text x="149.4" y="145.9">D1</text>
<text x="149.4" y="147.1">D2</text>
<text x="149.4" y="148.4">D3</text>
<text x="124.1" y="150.8">B2</text>
<text x="124.1" y="152.1">B3</text>
<text x="149.4" y="155.8">C5</text>
<text x="124" y="157.1">C3</text>
<text x="124" y="160.8">D4</text>
<text x="149.4" y="160.8">C4</text>
<text x="149.4" y="159.6">D5</text>
<text x="135.7" y="166.8" transform="rotate(-90 135.7 166.8)">B5</text>
<text x="139.4" y="166.8" transform="rotate(-90 139.4 166.8)">B4</text>
<text x="19.4" y="172.8">1</text>
<text x="269.5" y="172.8">1</text>
<text x="45.2" y="196.3">A</text>
<text x="95" y="196.3">B</text>
<text x="144.7" y="196.3">C</text>
<text x="194.5" y="196.3">D</text>
<text x="244.3" y="196.3">E</text>
</g>
<g font-size=".9" fill="#004080">
<text x="161.5" y="29.6">GND1</text>
<text x="166.3" y="28.5" transform="rotate(-90 166.3 28.5)">GND5</text>
<text x="168.8" y="28.5" transform="rotate(-90 168.8 28.5)">GND7</text>
<text x="161.5" y="32.1">VBUS1</text>
<text x="161.5" y="34.6">SBU1</text>
<text x="170.4" y="34.6">SBU2</text>
<text x="161.5" y="37.1">DN1</text>
<text x="161.5" y="39.5">DP1</text>
<text x="171" y="37.1">DN2</text>
<text x="171" y="39.5">DP2</text>
<text x="161.5" y="42">CC1</text>
<text x="161.5" y="44.5">VBUS2</text>
<text x="161.5" y="47">GND2</text>
<text x="170.9" y="42">CC2</text>
<text x="166.3" y="50.9" transform="rotate(-90 166.3 50.9)">GND6</text>
<text x="168.8" y="50.9" transform="rotate(-90 168.8 50.9)">GND8</text>
<text x="126.7" y="144.1">IN0</text>
<text x="126.7" y="145.3">IN1</text>
<text x="126.7" y="146.6">IN2</text>
<text x="126.7" y="147.8">IN3</text>
<text x="126.7" y="149.1">IN4</text>
<text x="145.5" y="144.1">OUT0</text>
<text x="145.5" y="145.3">OUT1</text>
<text x="145.5" y="146.6">OUT2</text>
<text x="145.5" y="147.8">OUT3</text>
<text x="145.5" y="149.1">OUT4</text>
<text x="126.7" y="150.3">IN5</text>
<text x="126.7" y="151.6">IN6</text>
<text x="126.7" y="152.8">IN7</text>
<text x="126.7" y="157.8">VP</text>
<text x="126.7" y="161.5">ENN</text>
<text x="144.9" y="161.5">FLAGN</text>
<text x="145.5" y="156.5">VSNS</text>
<text x="146" y="160.3">RXN</text>
<text x="136.4" y="164.2" transform="rotate(-90 136.4 164.2)">GND1</text>
<text x="140.2" y="164.2" transform="rotate(-90 140.2 164.2)">GND0</text>
</g>
<g font-size=".8" fill="#000080">
<text x="162.2" y="24.5">J401</text>
<text x="107.4" y="41.8">TP404</text>
<text x="110.5" y="41.8">SC0.9MM</text>
<text x="87" y="46.1">D401</text>
<text x="87" y="47.7">PESDU1571D3</text>
<text x="98.6" y="46.8">C401</text>
<text x="98.6" y="47.9">1uF_25V_0402</text>
<text x="122.5" y="47.7">5.1Kohm_1%_0201</text>
<text x="127.7" y="46.8">R406</text>
<text x="107.4" y="50.5">TP403</text>
<text x="110.5" y="50.5">SC0.9MM</text>
<text x="156" y="52.4">UA200-31164-9722</text>
<text x="204" y="48.6">R407</text>
<text x="204" y="49.5">5.1Kohm_1%_0201</text>
<text x="143.7" y="90">4.7Kohm_5%_0201</text>
<text x="147.6" y="89.1">R424</text>
<text x="156" y="94.1">R425</text>
<text x="133.5" y="100.9">R421</text>
<text x="141.3" y="99.4">PM20N2P1_NMOS</text>
<text x="146.3" y="98.6">Q401</text>
<text x="156" y="97.2">0ohm_1%_0201</text>
<text x="133.5" y="104">0ohm_1%_0201</text>
<text x="138.5" y="110.2">R422</text>
<text x="138.5" y="111.5">NC_0201</text>
<text x="125.9" y="142">U402</text>
<text x="132.9" y="140.8">R411</text>
<text x="136.7" y="140.8">NC_UPZ1608U280-6R0TF</text>
<text x="176.6" y="154.4">R420</text>
<text x="176.6" y="155.3">NC_0201</text>
<text x="95.6" y="161.9">C402</text>
<text x="103.7" y="161.9">R412</text>
<text x="151.5" y="159.4">0ohm_1%_0201</text>
<text x="151.5" y="160.7">NC_0201</text>
<text x="157.2" y="156.3">NC</text>
<text x="162.9" y="156.3">R414</text>
<text x="162.9" y="159.4">R413</text>
<text x="162.9" y="160.7">R415</text>
<text x="93.1" y="164.4">1uF_25V_0402</text>
<text x="111.9" y="167.3" transform="rotate(-90 111.9 167.3)">NC</text>
<text x="111.9" y="164.5" transform="rotate(-90 111.9 164.5)">R418</text>
<text x="125.7" y="165.8">AW32102ECSR</text>
<text x="157.2" y="163.8">NC</text>
<text x="162.9" y="163.8">R416</text>
<text x="104.5" y="169.8" transform="rotate(-90 104.5 169.8)">51kohm_1%_0201</text>
<text x="120" y="169.4" transform="rotate(-90 120 169.4)">R417</text>
<text x="120" y="177.5" transform="rotate(-90 120 177.5)">0ohm_1%_0201</text>
</g>
<g font-size=".8" fill="#f00">
<text x="147.5" y="38.6">USB0_DP_CON</text>
<text x="147.5" y="36.2">USB0_DM_CON</text>
<text x="181.1" y="36.2">USB0_DM_CON</text>
<text x="181.1" y="38.6">USB0_DP_CON</text>
<text x="197.7" y="36.8">USB0_DM_CON</text>
<text x="197.7" y="39.3">USB0_DP_CON</text>
<text x="205.4" y="39.3">3</text>
<text x="205.5" y="36.8">3</text>
<text x="172.8" y="95.5">PC12_FORCE_DL</text>
<text x="181.3" y="95.5">6</text>
<text x="168.4" y="160.1">EN_B</text>
<text x="172" y="160.1">13</text>
<text x="183.3" y="161.3">FLAGN</text>
<text x="187.4" y="161.3">6</text>
<text x="94.6" y="175.5">6</text>
<text x="96.3" y="175.5">LOAD SWITCH_EN</text>
</g>
<g font-size=".8">
<text x="225" y="191.8">C</text>
<text x="228.8" y="191.8">&lt;Doc&gt;</text>
<text x="228.8" y="188">04. DARIC_USB</text>
<text x="230.3" y="194.3">Monday, February 09, 2026</text>
<text x="254.9" y="194.3">4</text>
<text x="262.3" y="194.3">14</text>
</g>
</svg>
